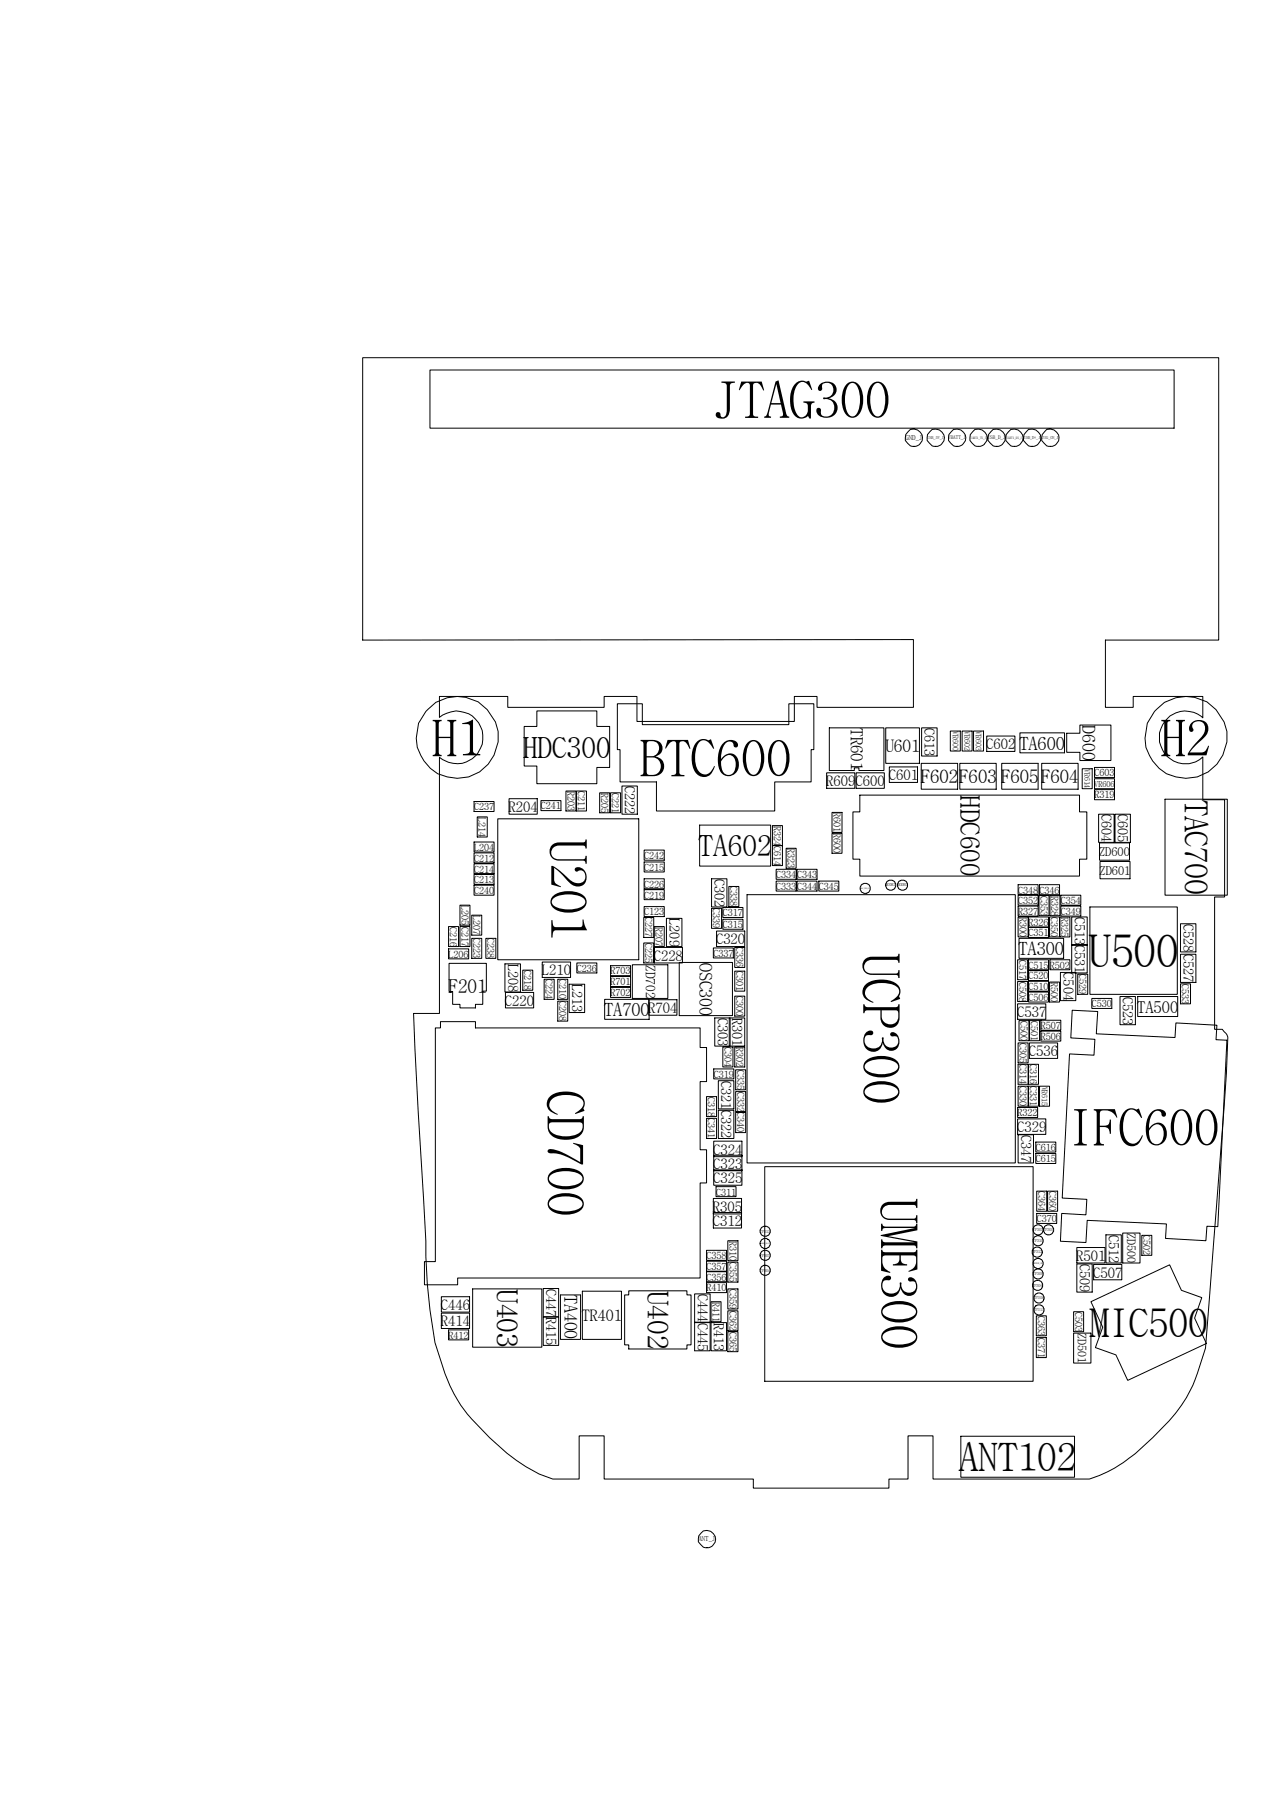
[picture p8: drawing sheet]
<svg xmlns="http://www.w3.org/2000/svg" width="210mm" height="297mm" viewBox="0 0 210 297" stroke-linecap="round" stroke-linejoin="round" font-family="sans-serif">
<g fill="none" stroke="#000" stroke-width=".17">
<path d="M59.9 59.1h141.4v46.6h-18.7v11.2h4.5v-1.8h11.5v3.5a4.3 4.3 0 0 0-6 .2 4.3 4.3 0 0 0 0 6 4.3 4.3 0 0 0 6 .2v7.1h3.6v16.1h-1.6v21.8h1.3l.6 .7 .3 .6a690.8 690.8 0 0 1-2.4 33.8l-1.3 17.6a35.8 35.8 0 0 1-2.5 6.9 27.3 27.3 0 0 1-6.2 7.9l-2.9 2.6a23.1 23.1 0 0 1-7.6 4.2h-25.8v-7.1h-4.1v7.1h-3.2v1.5h-22.4v-1.5h-24.6v-7.1h-4.2v7.1h-4.3a25.8 25.8 0 0 1-10.5-6.8 27.3 27.3 0 0 1-5.8-7.2 38.5 38.5 0 0 1-4-13.9 94.7 94.7 0 0 1-.7-11.3l-1.2-21.5-.8-16.2h4.3v-42.3a4.4 4.4 0 0 0 6-.3 4.4 4.4 0 0 0 0-6 4.4 4.4 0 0 0-6-.3v-3.4h11.3v1.8h15.9v-1.8h5.4v4.1h26v-4.1h3.7v1.8h15.9v-11.2h-90.9zM71 61.1h122.9v9.6h-122.9zM150 71.3a1.38 1.38 0 0 1 2.3 .6 1.45 1.45 0 0 1-1.4 1.9 1.45 1.45 0 0 1-1.3-2zM153.6 71.3a1.38 1.38 0 0 1 2.3 .6 1.43 1.43 0 0 1-1.1 1.9 1.43 1.43 0 0 1-1.7-1.5l.1-.5zM157.1 71.3a1.38 1.38 0 0 1 2.3 .6 1.45 1.45 0 0 1-1.4 1.9 1.45 1.45 0 0 1-1.3-2zM161 70.9a1.47 1.47 0 0 1 2.1 1.4 1.47 1.47 0 0 1-2.1 1.4l-.5-.5a1.31 1.31 0 0 1 .1-1.9zM163.6 71.3a1.38 1.38 0 0 1 2.4 .6 1.45 1.45 0 0 1-1.4 1.9 1.45 1.45 0 0 1-1.3-2zM166.9 70.9a1.47 1.47 0 0 1 2.1 1.4 1.47 1.47 0 0 1-2.1 1.4l-.8-.9a1.61 1.61 0 0 1 .8-1.9zM169.9 70.9a1.46 1.46 0 0 1 2 1.1 1.46 1.46 0 0 1-1.4 1.7h-.6l-.5-.5a1.26 1.26 0 0 1 .1-1.9zM172.9 70.9a1.46 1.46 0 0 1 2 1.1 1.46 1.46 0 0 1-1.4 1.7h-.6l-.5-.5a1.26 1.26 0 0 1 .1-1.9zM70.3 117.5a6.8 6.8 0 0 1 11.7 2.2 6.8 6.8 0 0 1-8.1 8.7 6.7 6.7 0 0 1-5-4.9l-.2-1.5 .4-2.5zM88.7 117.5h9.9v2.5h2.1v6.8h-2.1v2.7h-9.9v-2.9h-2.1v-6.6h2.1z"/>
<path d="M102 116.3h4.1v3.4h24.2v-3.4h4.1v7.5h-.4v5.4h-6.1v4.8h-19.5v-4.8h-6v-5.4h-.4zM190.7 117.5a6.8 6.8 0 0 1 10.2-.3 6.8 6.8 0 0 1-1.2 10.2 6.8 6.8 0 0 1-9.9-2.6 6.5 6.5 0 0 1 .9-7.3zM78.3 132.4h3.3v1.7h-3.3zM78.3 139.1h3.3v1.7h-3.3zM78.8 135h1.7v3.3h-1.7zM82.2 135.3h23.3v23.3h-23.3zM84.1 131.9h4.6v2.6h-4.6zM89.3 132.3h3.3v1.6h-3.3zM93.5 130.7h1.6v3.3h-1.6zM95.2 130.7h1.7v3.3h-1.7zM99 131h1.7v3.3h-1.7zM100.8 131h1.7v3.3h-1.7z"/>
<path d="M102.7 129.9h2.6v4.6h-2.6zM115.5 136.3h11.8v6.8h-11.8zM127.6 139.7h1.6v3.3h-1.6zM127.6 136.4h1.6v3.3h-1.6zM136.5 127.7h4.7v2.5h-4.7zM137 120.2h9v7.1h-4.1v-.5h-.8v.5h-4.1zM137.4 137.7h1.7v3.3h-1.7zM137.4 134.2h1.7v3.3h-1.7zM141.4 127.7h4.6v2.5h-4.6zM142 131.4h36.3v2.7h1.2v7.8h-1.2v2.8h-36.3v-2.8h-1.1v-7.8h1.1zM146.3 120.2h5.5v5.9h-5.5zM146.9 126.7h4.6v2.6h-4.6z"/>
<path d="M152.1 126.1h6.1v4.3h-6.1zM152.2 120.2h2.6v4.7h-2.6zM156.9 120.8h1.7v3.3h-1.7zM158.5 126.1h6v4.3h-6zM158.9 120.8h1.6v3.3h-1.6zM160.8 120.8h1.6v3.3h-1.6zM163 121.6h4.6v2.5h-4.6zM165.4 126.1h6v4.3h-6zM168.4 121.1h7.4v3.3h-7.4zM172 126.1h6v4.3h-6zM176.2 121.1h2.1v-1.3h5.2v5.8h-5.2v-1.3h-2.1zM178.7 127h1.7v3.3h-1.7z"/>
<path d="M180.8 126.8h3.3v1.6h-3.3zM180.8 130.4h3.3v1.7h-3.3zM180.8 128.6h3.3v1.7h-3.3zM181.4 134.5h2.6v4.7h-2.6zM181.6 139.3h4.9v2.8h-4.9zM184.1 134.5h2.6v4.7h-2.6zM192.4 132h10.3v15.9h-10.3zM74.1 153.1h1.6v3.3h-1.6zM74.1 156.8h3.3v1.6h-3.3zM74.2 159.1h6.1v4.6h-.6v2.2h-1.2v.6h-2.5v-.6h-1.2v-2.1h-.6zM76 153.1h1.6v3.3h-1.6zM76 149.5h1.6v3.3h-1.6z"/>
<path d="M77.9 155h1.7v3.3h-1.7zM77.9 151.2h1.7v3.3h-1.7zM78.3 140.9h3.3v1.7h-3.3zM78.3 144.4h3.3v1.7h-3.3zM78.3 142.7h3.3v1.7h-3.3zM78.3 146.2h3.3v1.7h-3.3zM80.2 155h1.7v3.3h-1.7zM83.4 159.2h2.6v4.7h-2.6zM89.5 158.9h4.7v2.6h-4.7zM95.3 159.1h3.3v1.6h-3.3zM100.8 159.5h3.3v1.7h-3.3zM104.4 159.4h5.9v5.5h-5.9z"/>
<path d="M106.3 155.8h1.7v3.3h-1.7zM106.3 151.6h1.7v3.3h-1.7zM106.4 149.8h3.3v1.6h-3.3zM106.4 142.4h3.3v1.7h-3.3zM106.4 147h3.3v1.6h-3.3zM106.4 145.2h3.3v1.6h-3.3zM106.4 140.4h3.3v1.7h-3.3zM108 156.5h4.7v2.6h-4.7zM108 153.1h1.7v3.3h-1.7zM110.1 151.7h2.5v4.7h-2.5zM112.2 159h8.8v8.8h-8.8zM117.5 145.2h2.6v4.6h-2.6z"/>
<path d="M117.5 150.1h1.7v3.3h-1.7zM117.8 156.6h3.3v1.7h-3.3zM118.3 153.8h4.7v2.6h-4.7zM119.4 151.9h3.3v1.6h-3.3zM119.4 149.9h3.3v1.7h-3.3zM120.4 146.4h1.6v3.4h-1.6zM121.3 156.5h1.7v3.3h-1.7zM123.4 147.8h44.3v44.3h-44.3zM128.2 145.6h3.3v1.6h-3.3zM128.2 143.6h3.3v1.7h-3.3zM129.8 140.1h1.7v3.3h-1.7zM131.6 143.6h3.3v1.7h-3.3z"/>
<path d="M131.6 145.6h3.3v1.6h-3.3zM135.2 145.6h3.3v1.6h-3.3zM168.1 158.6h1.6v3.3h-1.6zM168.1 146.2h3.3v1.6h-3.3zM168.1 147.9h3.3v1.6h-3.3zM168.1 151.5h1.7v3.3h-1.7zM168.1 149.7h3.3v1.6h-3.3zM168.3 155h7.4v3.3h-7.4zM169.9 153.2h3.3v1.7h-3.3zM169.9 158.6h3.3v1.6h-3.3zM169.9 151.5h3.3v1.6h-3.3zM171.6 148h1.6v3.3h-1.6z"/>
<path d="M171.7 146.2h3.3v1.6h-3.3zM173.3 151.5h1.7v3.3h-1.7zM173.4 148h1.6v3.3h-1.6zM173.4 158.6h3.3v1.6h-3.3zM175 151.5h1.7v3.3h-1.7zM175.2 149.7h3.3v1.6h-3.3zM175.2 147.9h3.3v1.6h-3.3zM177 151.5h2.5v4.6h-2.5zM177 156.1h2.5v4.6h-2.5zM180 149.8h14.4v14.5h-14.4zM181.7 142.3h4.9v2.9h-4.9zM195 157.6h2.5v4.7h-2.5z"/>
<path d="M195 152.6h2.5v4.7h-2.5zM72.7 168.8h5.8v1h37.1v3.3h1.1v5.6h-1.1v11.2h1.1v5.5h-1.1v15.7h-40v1.2h-5.5v-3.9h1.8v-38.6h.8zM83.5 164h4.6v2.5h-4.6zM86.3 160.3h1.7v3.3h-1.7zM89.9 161.8h1.6v3.3h-1.6zM92.1 165.4h1.7v3.3h-1.7zM92.1 161.8h1.7v3.3h-1.7zM94 162.6h2.6v4.7h-2.6zM99.9 165.1h7.3v3.3h-7.3zM100.8 161.3h3.3v1.7h-3.3zM100.8 163.1h3.3v1.7h-3.3zM107.1 165.2h4.7v2.5h-4.7z"/>
<path d="M117.9 176.6h3.3v1.6h-3.3zM118 168.2h2.6v4.6h-2.6zM118.6 178.5h2.6v4.7h-2.6zM119.4 173h1.6v3.3h-1.6zM120.4 168.2h2.6v4.6h-2.6zM121.3 164.6h1.7v3.3h-1.7zM121.3 160.4h1.7v3.3h-1.7zM121.3 173h1.7v3.3h-1.7zM121.5 176.7h1.6v3.3h-1.6zM168.1 162.2h1.6v3.3h-1.6zM168.1 165.8h4.6v2.6h-4.6zM168.1 172.3h1.7v3.3h-1.7z"/>
<path d="M168.1 175.8h1.7v3.3h-1.7zM168.1 179.4h1.7v3.3h-1.7zM168.3 168.6h1.6v3.3h-1.6zM169.9 175.8h1.6v3.3h-1.6zM169.9 179.4h1.6v3.3h-1.6zM169.9 163.9h3.3v1.6h-3.3zM169.9 162.1h3.3v1.6h-3.3zM169.9 160.4h3.3v1.6h-3.3zM170 168.6h1.7v3.3h-1.7zM170 172.3h4.7v2.6h-4.7zM171.7 179.4h1.6v3.3h-1.6zM171.9 170.3h3.3v1.7h-3.3z"/>
<path d="M171.9 168.5h3.3v1.7h-3.3zM173.3 162.2h1.7v3.3h-1.7zM175.1 160.7h2.6v4.6h-2.6zM177.1 166.9l4.2 .2-.2 3.7 12.9 .6 .2-2.4 6.8 .4-.2 2.4h1.8l-1.5 30.8h-1.8l-.1 2.4-6.7-.4 .1-2.4-13.1-.6-.2 3.7-4.2-.2 .2-4.6 4 .2 .2-2.6-4.1-.2 1.2-23.8 4.1 .2 .1-2.6-4-.2zM178 160.9h1.6v3.4h-1.6zM180.3 164.9h3.3v1.7h-3.3zM185 164.6h2.5v4.7h-2.5zM187.9 164.6h6.6v3.3h-6.6zM195 162.5h1.6v3.3h-1.6zM116.7 181.2h1.6v3.3h-1.6zM116.7 184.8h1.6v3.3h-1.6zM117.8 198h4.7v2.6h-4.7z"/>
<path d="M117.9 190.9h4.6v2.5h-4.6zM117.9 188.5h4.6v2.6h-4.6zM117.9 193.3h4.6v2.5h-4.6zM118.3 196h3.3v1.7h-3.3zM118.6 183.4h2.6v4.7h-2.6zM121.5 180.3h1.6v3.3h-1.6zM121.5 183.8h1.6v3.3h-1.6zM126.3 192.7h44.3v35.5h-44.3zM168.1 184.8h4.6v2.6h-4.6zM168.1 183h3.3v1.6h-3.3zM168.1 187.5h2.6v4.6h-2.6zM171.1 190.6h3.3v1.6h-3.3z"/>
<path d="M171.1 188.7h3.3v1.6h-3.3zM171.2 196.8h1.7v3.3h-1.7zM173 196.8h1.7v3.3h-1.7zM72.9 214.2h4.6v2.6h-4.6zM72.9 216.9h4.6v2.6h-4.6zM74.1 219.7h3.3v1.7h-3.3zM78.1 212.9h11.4v9.7h-11.4zM89.7 212.9h2.6v4.6h-2.6zM89.7 217.6h2.6v4.7h-2.6zM92.6 213.9h3.3v7.4h-3.3zM96.2 213.3h6.4v8h-6.4zM103.8 213.3h9.6v.6h.7v8.3h-.7v.7h-9.6v-.7h-.6v-8.3h.6z"/>
<path d="M114.7 213.8h2.6v4.6h-2.6zM114.7 218.5h2.6v4.7h-2.6zM116.7 210.1h3.3v1.6h-3.3zM116.7 208.4h3.3v1.6h-3.3zM116.7 206.6h3.3v1.6h-3.3zM116.7 211.9h3.3v1.6h-3.3zM117.4 215.1h1.7v3.3h-1.7zM117.4 218.5h2.6v4.7h-2.6zM117.8 200.3h4.7v2.6h-4.7zM120.2 208.5h1.7v3.3h-1.7zM120.2 212.9h1.7v3.4h-1.7zM120.2 216.6h1.7v3.3h-1.7z"/>
<path d="M120.2 205h1.7v3.3h-1.7zM126.4 209h.1M171.1 217.4h1.7v3.3h-1.7zM171.2 200.5h3.3v1.6h-3.3zM177.3 216.7h1.7v3.3h-1.7zM177.8 208.8h2.6v4.7h-2.6zM177.8 206.1h4.7v2.6h-4.7zM180.2 215.1l13-6.1 1.9 4.2 3.4 1.2-1.2 3.4 1.9 4.2-13 6-1.9-4.2-3.4-1.2 1.2-3.3zM180.6 208.9h4.7v2.5h-4.7zM182.6 204h2.6v4.7h-2.6zM185.4 203.7h2.9v5h-2.9zM188.6 204.1h1.6v3.3h-1.6z"/>
<path d="M120.2 220h1.7v3.3h-1.7zM158.7 237.3h18.8v6.7h-18.8zM171.1 221h1.7v3.3h-1.7zM177.3 220.2h2.9v5h-2.9zM115.8 253.3a1.42 1.42 0 0 1 1.7-.2 1.42 1.42 0 0 1 .6 1.7 1.42 1.42 0 0 1-2.1 .7 1.42 1.42 0 0 1-.2-2.2z"/>
<circle cx="142.9" cy="146.8" r=".82"/>
<circle cx="147.1" cy="146.2" r=".82"/>
<circle cx="149" cy="146.2" r=".82"/>
<circle cx="126.4" cy="205.4" r=".82"/>
<circle cx="126.4" cy="207.4" r=".85"/>
<circle cx="126.4" cy="203.4" r=".82"/>
<circle cx="126.4" cy="209.9" r=".82"/>
<circle cx="171.3" cy="206.9" r=".83"/>
<circle cx="171.4" cy="212.3" r=".82"/>
<circle cx="171.4" cy="205" r=".84"/>
<circle cx="171.4" cy="210.5" r=".84"/>
<circle cx="171.4" cy="203.2" r=".82"/>
<circle cx="171.4" cy="208.7" r=".82"/>
<circle cx="171.6" cy="216.4" r=".82"/>
<circle cx="171.6" cy="214.4" r=".82"/>
<circle cx="173.2" cy="203.2" r=".83"/>
</g>
<g font-size="8.3">
<text x="117.8" y="69">JTAG300</text>
<text x="71.3" y="124.9">H1</text>
<text x="191.7" y="124.9">H2</text>
<text x="105.7" y="128.2">BTC600</text>
<text x="90.9" y="138.6" transform="rotate(90 90.9 138.6)">U201</text>
<text x="142.6" y="157.5" transform="rotate(90 142.6 157.5)">UCP300</text>
<text x="90.4" y="180.1" transform="rotate(90 90.4 180.1)">CD700</text>
<text x="176.4" y="189.2">IFC600</text>
<text x="145.5" y="197.9" transform="rotate(90 145.5 197.9)">UME300</text>
</g>
<text font-size="7.4" x="179.8" y="159.8">U500</text>
<g font-size="6.5">
<text x="179.9" y="220.9">MIC500</text>
<text x="158.3" y="243.1">ANT102</text>
</g>
<text font-size="5.3" x="195.7" y="132.1" transform="rotate(90 195.7 132.1)">TAC700</text>
<g font-size="4.8">
<text x="86.4" y="125.3">HDC300</text>
<text x="115.4" y="141.5">TA602</text>
<text x="82.1" y="212.9" transform="rotate(90 82.1 212.9)">U403</text>
<text x="106.9" y="213.2" transform="rotate(90 106.9 213.2)">U402</text>
</g>
<text font-size="4.4" x="158.6" y="131.4" transform="rotate(90 158.6 131.4)">HDC600</text>
<text font-size="3.2" x="74.1" y="164">F201</text>
<g font-size="3.1">
<text x="152.1" y="129.4">F602F603</text>
<text x="165.3" y="129.4">F605</text>
<text x="172" y="129.4">F604</text>
</g>
<g font-size="3">
<text x="168.4" y="123.9">TA600</text>
<text x="168.2" y="157.8">TA300</text>
<text x="99.8" y="167.9">TA700</text>
</g>
<g font-size="2.9">
<text x="178.8" y="119.8" transform="rotate(90 178.8 119.8)">D600</text>
<text x="146.2" y="124.2">U601</text>
<text x="115.5" y="159.1" transform="rotate(90 115.5 159.1)">OSC300</text>
<text x="93.2" y="213.9" transform="rotate(90 93.2 213.9)">TA400</text>
</g>
<text font-size="2.8" x="140.5" y="120.3" transform="rotate(90 140.5 120.3)">TR601</text>
<text font-size="2.7" x="187.8" y="167.3">TA500</text>
<text font-size="2.6" x="96.1" y="218.2">TR401</text>
<g font-size="2.4">
<text x="162.9" y="123.8">C602</text>
<text x="136.4" y="129.9">R609</text>
<text x="141.3" y="129.9">C600</text>
<text x="146.8" y="128.9">C601</text>
<text x="84" y="134.2">R204</text>
<text x="89.5" y="161.1">L210</text>
<text x="108" y="158.7">C228</text>
<text x="118.3" y="156">C320</text>
<text x="83.4" y="166.2">C220</text>
<text x="107.1" y="167.4">R704</text>
<text x="168" y="168">C537</text>
<text x="169.9" y="174.5">C536</text>
<text x="117.8" y="190.7">C324</text>
<text x="168" y="187">C329</text>
<text x="117.8" y="193.1">C323</text>
<text x="117.8" y="195.4">C325</text>
<text x="117.7" y="202.5">C312</text>
<text x="117.7" y="200.2">R305</text>
<text x="177.8" y="208.3">R501</text>
<text x="180.5" y="211.1">C507</text>
<text x="72.8" y="216.4">C446</text>
<text x="72.8" y="219.1">R414</text>
</g>
<g font-size="2.3">
<text x="152.7" y="120.2" transform="rotate(90 152.7 120.2)">C613</text>
<text x="103.2" y="129.9" transform="rotate(90 103.2 129.9)">C222</text>
<text x="181.9" y="134.5" transform="rotate(90 181.9 134.5)">C604</text>
<text x="184.6" y="134.5" transform="rotate(90 184.6 134.5)">C605</text>
<text x="118" y="145.2" transform="rotate(90 118 145.2)">C302</text>
<text x="110.5" y="151.7" transform="rotate(90 110.5 151.7)">L209</text>
<text x="177.5" y="151.5" transform="rotate(90 177.5 151.5)">C513C531</text>
<text x="195.4" y="152.6" transform="rotate(90 195.4 152.6)">C528</text>
<text x="83.9" y="159.2" transform="rotate(90 83.9 159.2)">L208</text>
<text x="175.6" y="160.7" transform="rotate(90 175.6 160.7)">C504</text>
<text x="195.4" y="157.6" transform="rotate(90 195.4 157.6)">C527</text>
<text x="94.5" y="162.6" transform="rotate(90 94.5 162.6)">L213</text>
<text x="185.5" y="164.6" transform="rotate(90 185.5 164.6)">C523</text>
<text x="118.5" y="168.2" transform="rotate(90 118.5 168.2)">C303</text>
<text x="120.9" y="168.2" transform="rotate(90 120.9 168.2)">R301</text>
<text x="119.1" y="178.5" transform="rotate(90 119.1 178.5)">C321C322</text>
<text x="168.6" y="187.5" transform="rotate(90 168.6 187.5)">C347</text>
<text x="178.3" y="208.8" transform="rotate(90 178.3 208.8)">C509</text>
<text x="183.1" y="204" transform="rotate(90 183.1 204)">C512</text>
<text x="90.2" y="212.9" transform="rotate(90 90.2 212.9)">C447</text>
<text x="115.2" y="213.8" transform="rotate(90 115.2 213.8)">C444C445</text>
<text x="90.2" y="217.6" transform="rotate(90 90.2 217.6)">R415</text>
<text x="117.9" y="218.5" transform="rotate(90 117.9 218.5)">R413</text>
</g>
<text font-size="2.2" x="106.6" y="159.4" transform="rotate(90 106.6 159.4)">ZD702</text>
<g font-size="2">
<text x="181.5" y="141.4">ZD600</text>
<text x="181.6" y="144.5">ZD601</text>
<text x="186.2" y="203.7" transform="rotate(90 186.2 203.7)">ZD500</text>
<text x="178" y="220.3" transform="rotate(90 178 220.3)">ZD501</text>
</g>
<g font-size="1.7">
<text x="93.7" y="130.7" transform="rotate(90 93.7 130.7)">R203</text>
<text x="95.4" y="130.7" transform="rotate(90 95.4 130.7)">C211</text>
<text x="99.3" y="131" transform="rotate(90 99.3 131)">R205</text>
<text x="101.1" y="131" transform="rotate(90 101.1 131)">C221</text>
<text x="180.8" y="128.2">C603</text>
<text x="180.8" y="131.9">R319</text>
<text x="78.3" y="133.9">C237</text>
<text x="79.1" y="135" transform="rotate(90 79.1 135)">L214</text>
<text x="89.3" y="133.7">C241</text>
<text x="127.8" y="136.4" transform="rotate(90 127.8 136.4)">R324C614</text>
<text x="137.6" y="134.2" transform="rotate(90 137.6 134.2)">R601R600</text>
<text x="78.3" y="142.4">C212</text>
<text x="78.3" y="140.6">L204</text>
<text x="106.4" y="143.9">C215</text>
<text x="106.4" y="141.9">C242</text>
<text x="130.1" y="140.1" transform="rotate(90 130.1 140.1)">R323</text>
<text x="76.2" y="149.5" transform="rotate(90 76.2 149.5)">L205C217</text>
<text x="78.3" y="145.9">C213</text>
<text x="78.3" y="144.2">C214</text>
<text x="78.3" y="147.7">C240</text>
<text x="106.4" y="148.4">C219</text>
<text x="106.4" y="146.6">C226</text>
<text x="120.6" y="146.4" transform="rotate(90 120.6 146.4)">C338</text>
<text x="128.2" y="147">C333C344 C345</text>
<text x="128.2" y="145.1">C334C343</text>
<text x="168.1" y="149.3">C352</text>
<text x="168.1" y="147.6">C348C346</text>
<text x="171.8" y="148" transform="rotate(90 171.8 148)">C353</text>
<text x="173.6" y="148" transform="rotate(90 173.6 148)">R328C350</text>
<text x="175.2" y="149.3">C354</text>
<text x="74.3" y="153.1" transform="rotate(90 74.3 153.1)">C216</text>
<text x="78.1" y="151.2" transform="rotate(90 78.1 151.2)">L207 C223</text>
<text x="80.5" y="155" transform="rotate(90 80.5 155)">C238</text>
<text x="106.4" y="151.2">C123</text>
<text x="106.5" y="151.6" transform="rotate(90 106.5 151.6)">C227 C225</text>
<text x="108.3" y="153.1" transform="rotate(90 108.3 153.1)">R207</text>
<text x="117.7" y="150.1" transform="rotate(90 117.7 150.1)">C339</text>
<text x="119.4" y="153.3">C315</text>
<text x="119.4" y="151.4">C317</text>
<text x="168.1" y="151.1">R327</text>
<text x="168.4" y="151.5" transform="rotate(90 168.4 151.5)">R300</text>
<text x="169.9" y="154.7">C351</text>
<text x="169.9" y="152.9">R326</text>
<text x="175.2" y="151.1">C349</text>
<text x="175.3" y="151.5" transform="rotate(90 175.3 151.5)">R325</text>
<text x="74.1" y="158.2">L206</text>
<text x="86.6" y="160.3" transform="rotate(90 86.6 160.3)">C218</text>
<text x="90.1" y="161.8" transform="rotate(90 90.1 161.8)">C224</text>
<text x="92.3" y="161.8" transform="rotate(90 92.3 161.8)">C210 C208</text>
<text x="95.3" y="160.5">C236</text>
<text x="100.8" y="161">R703</text>
<text x="117.8" y="158.1">C337</text>
<text x="121.6" y="156.5" transform="rotate(90 121.6 156.5)">C336 C301 C300</text>
<text x="168.3" y="158.6" transform="rotate(90 168.3 158.6)">C517 C508</text>
<text x="169.9" y="160">C515R502</text>
<text x="169.9" y="161.8">C520</text>
<text x="178.2" y="160.9" transform="rotate(90 178.2 160.9)">C529</text>
<text x="100.8" y="162.8">R701</text>
<text x="100.8" y="164.6">R702</text>
<text x="169.9" y="165.4">C506</text>
<text x="169.9" y="163.6">C510</text>
<text x="173.6" y="162.2" transform="rotate(90 173.6 162.2)">R500</text>
<text x="180.3" y="166.4">C530</text>
<text x="195.2" y="162.5" transform="rotate(90 195.2 162.5)">C533</text>
<text x="119.6" y="173" transform="rotate(90 119.6 173)">C304</text>
<text x="121.6" y="173" transform="rotate(90 121.6 173)">R302 C335 C332C340</text>
<text x="168.5" y="168.6" transform="rotate(90 168.5 168.6)">C500 C305C314 C330</text>
<text x="170.3" y="168.6" transform="rotate(90 170.3 168.6)">C501</text>
<text x="171.9" y="171.8">R506</text>
<text x="171.9" y="170">R507</text>
<text x="117.9" y="178.1">C319</text>
<text x="170.1" y="175.8" transform="rotate(90 170.1 175.8)">C316 C331</text>
<text x="116.9" y="181.2" transform="rotate(90 116.9 181.2)">C318 C341</text>
<text x="168.1" y="184.4">R322</text>
<text x="171.1" y="190.1">C616</text>
<text x="118.3" y="197.5">C311</text>
<text x="171.1" y="192">C615</text>
<text x="171.4" y="196.8" transform="rotate(90 171.4 196.8)">C364</text>
<text x="173.2" y="196.8" transform="rotate(90 173.2 196.8)">C360</text>
<text x="171.2" y="201.9">C370</text>
<text x="116.7" y="209.8">C357</text>
<text x="116.7" y="208">C358</text>
<text x="120.5" y="205" transform="rotate(90 120.5 205)">R310C355 C359 C362C365</text>
<text x="188.8" y="204.1" transform="rotate(90 188.8 204.1)">C502</text>
<text x="116.7" y="211.6">C356</text>
<text x="116.7" y="213.4">R410</text>
<text x="117.7" y="215" transform="rotate(90 117.7 215)">R411</text>
<text x="74.1" y="221.2">R412</text>
<text x="171.4" y="217.4" transform="rotate(90 171.4 217.4)">C363 C371</text>
<text x="177.5" y="216.7" transform="rotate(90 177.5 216.7)">C503</text>
</g>
<text font-size="1.4" x="180.7" y="130">VR606</text>
<g font-size="1.3">
<text x="157.3" y="120.8" transform="rotate(90 157.3 120.8)">VR600</text>
<text x="159.3" y="120.8" transform="rotate(90 159.3 120.8)">VR602</text>
<text x="161.2" y="120.8" transform="rotate(90 161.2 120.8)">VR603</text>
<text x="179.1" y="127.1" transform="rotate(90 179.1 127.1)">VR614</text>
<text x="172.1" y="179.5" transform="rotate(90 172.1 179.5)">VR615</text>
</g>
<g font-size="1.1">
<text x="149.5" y="72.7">GND_J</text>
<text x="115.3" y="254.7">ANT_J</text>
</g>
<g font-size=".8">
<text x="156.6" y="72.6">VBATT_J</text>
<text x="163.1" y="72.6">USB_D_J</text>
</g>
<g font-size=".7">
<text x="153.2" y="72.5">USB_5V_J</text>
<text x="169.1" y="72.5">USB_D+_J JIG_ON_J</text>
<text x="146.3" y="146.4">MODE1 MODE0</text>
<text x="125.5" y="203.6">TP313</text>
<text x="170.6" y="203.4">TP303TP305</text>
<text x="125.5" y="207.6">TP307</text>
<text x="170.4" y="207.1">TP312</text>
<text x="170.6" y="205.2">TP310</text>
<text x="125.5" y="210.1">TP304</text>
<text x="170.5" y="212.6">TP306</text>
<text x="170.6" y="210.7">TP309</text>
<text x="170.7" y="214.7">TP308</text>
<text x="170.7" y="216.6">TP311</text>
</g>
<g font-size=".5">
<text x="160.3" y="72.5">UART1_TX_J</text>
<text x="166.3" y="72.5">UART1_RX_J</text>
</g>
<text font-size=".4" x="170.7" y="208.8">SDRAM_A0</text>
<g font-size=".3">
<text x="142.1" y="146.9">ADC_PWR_EN</text>
<text x="125.6" y="205.5">SDRAM_D(0)</text>
</g>
</svg>
